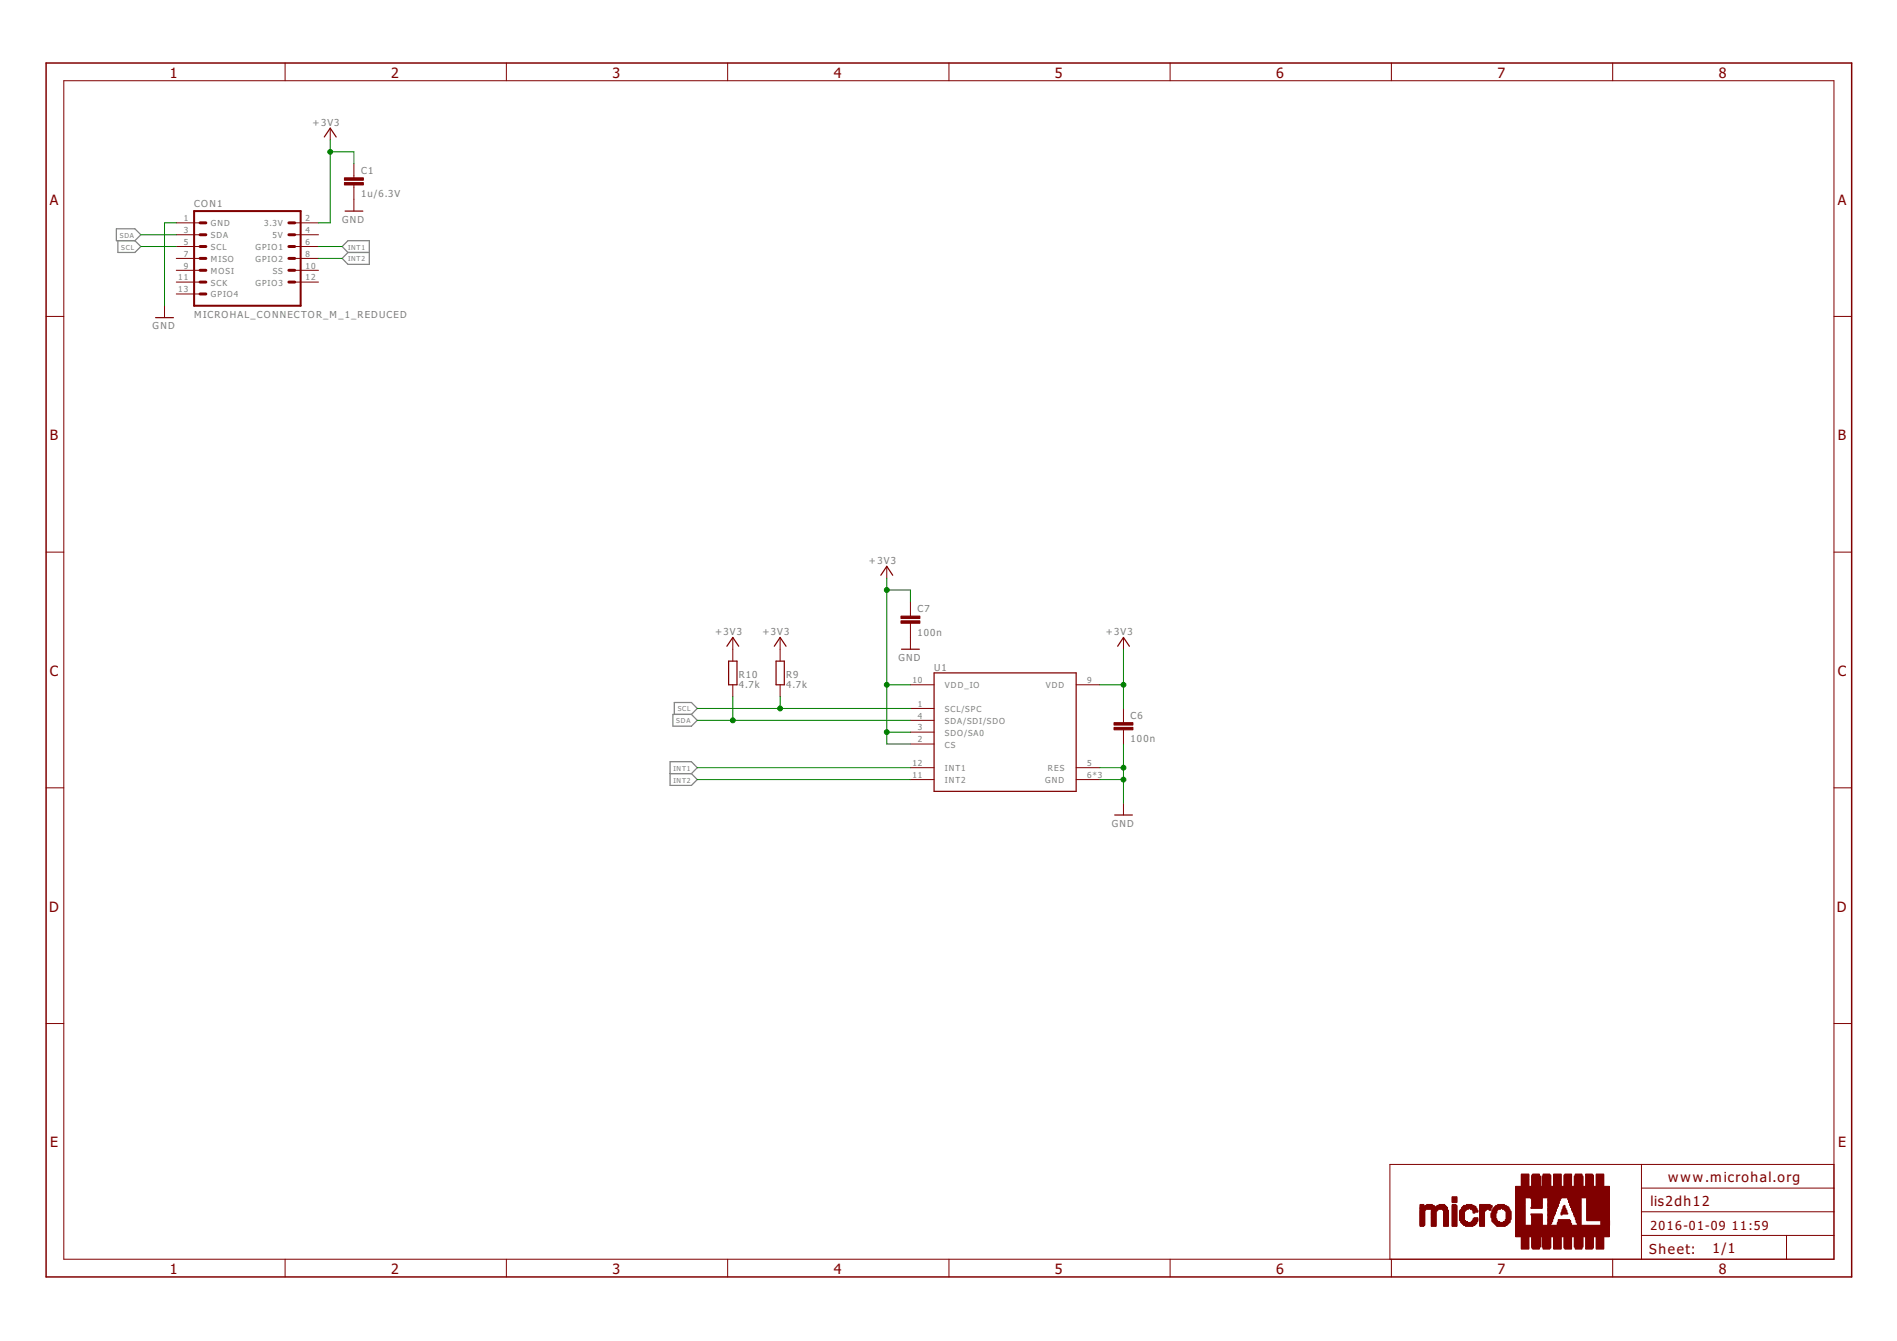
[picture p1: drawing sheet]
<svg xmlns="http://www.w3.org/2000/svg" width="297mm" height="210mm" viewBox="0 0 297 210" stroke-linecap="round" stroke-linejoin="round" font-family="sans-serif">
<path d="M18.2 35.8h2.9l1 .9-1 1h-2.9zM18.5 37.7v1.8h2.6l1-.9-1-.9M54.5 39.5h3.3M54.5 37.7h3.3v3.7h-3.3l-.9-1 .9-.9-.9-.9zM104.9 119.2h3.4l.9 1-.9 .9 .9 .9-.9 .9h-3.4zM105.4 111.8h2.9l.9 1-.9 .9h-2.9zM105.6 111.8v-1.8h2.7l.9 .9-.9 .9M104.9 121.1h3.4" fill="none" stroke="#808080" stroke-width=".19"/>
<g fill="none" stroke="#800000" stroke-width=".16">
<path d="M10 12.6h277.2v184.5h-277.2zM44.6 9.9v2.7M79.3 9.9v2.7M113.9 9.9v2.7M148.6 9.9v2.7M183.2 9.9v2.7M217.9 9.9v2.7M252.5 9.9v2.7M27.6 34.9h3.7M27.6 36.7h3.7M27.6 38.6h3.7M46.1 34.9h3.8"/>
<path d="M46.1 36.7h3.8M46.1 38.6h3.8M51.7 20.1v1.8M55.4 25.6v2.2M55.4 29v4M7.2 49.5h2.8M25.8 47.9v1.8M27.6 40.4h3.7M27.6 42.3h3.7M27.6 44.2h3.7M27.6 46h3.7M46.1 40.4h3.8"/>
<path d="M46.1 42.3h3.8M46.1 44.2h3.8M287.2 49.5h2.7M7.2 86.4h2.8M114.7 99.8v3.7M122.2 99.8v3.7M138.9 88.6v1.9M142.6 94.2v2.2M142.6 97.5v4.1M175.9 99.8v1.8M287.2 86.4h2.7M114.7 107.2v1.8"/>
<path d="M122.2 107.2v1.8M142.6 110.9h3.7M142.6 116.5h3.7M142.6 114.6h3.7M142.6 112.8h3.7M142.6 107.2h3.7M168.5 107.2h3.7M175.9 110.9v2.2M175.9 114.2v2.3M7.2 123.3h2.8M142.6 122h3.7M142.6 120.2h3.7"/>
<path d="M168.5 122h3.7M168.5 120.2h3.7M175.9 125.7v1.9M287.2 123.3h2.7M7.2 160.2h2.8M287.2 160.2h2.7M44.6 197.1v2.8M79.3 197.1v2.8M113.9 197.1v2.8M148.6 197.1v2.8M183.2 197.1v2.8M217.9 197.1v2.8"/>
<path d="M252.5 197.1v2.8M257 193.4h30.2M257 182.3v14.8M257 189.7h30.2M257 186h30.2M279.7 193.4v3.7M287.2 182.3h-69.6v14.8"/>
</g>
<path d="M50.8 21.4l.9-1.3 .9 1.3M54 33h2.8M24.4 49.7h2.8M137.9 90l1-1.4 .9 1.4M113.8 101.2l.9-1.4 1 1.4M114.1 103.5h1.3v3.7h-1.3zM121.2 101.2l1-1.4 .9 1.4M121.5 103.5h1.3v3.7h-1.3zM141.2 101.6h2.8M146.3 105.3h22.2v18.6h-22.2zM175 101.2l.9-1.4 .9 1.4M174.5 127.6h2.8" fill="none" stroke="#800000" stroke-width=".19"/>
<g fill="#800000" stroke="#800000" stroke-width=".16">
<path d="M174.4 113.9h3v.3h-3z"/>
<path d="M174.4 113.1h3v.4h-3z"/>
<path d="M141.1 97.2h2.9v.4h-2.9z"/>
<path d="M141.1 96.4h2.9v.4h-2.9z"/>
<path d="M238.2 195.3h1.2v.2h-1.2z"/>
<path d="M240 195.3h1v.2h-1z"/>
<path d="M241.6 195.3h1.1v.2h-1.1z"/>
<path d="M243.3 195.3h1.2v.2h-1.2z"/>
<path d="M245 195.3h1.1v.2h-1.1z"/>
<path d="M246.7 195.3h1v.2h-1z"/>
<path d="M248.3 195.3h1v.2h-1z"/>
<path d="M249.9 195.3h1.2v.2h-1.2z"/>
<path d="M238.2 195.2h1.2v.2h-1.2z"/>
<path d="M239.9 195.2h1.1v.2h-1.1z"/>
<path d="M241.6 195.2h1.2v.2h-1.2z"/>
<path d="M243.3 195.2h1.2v.2h-1.2z"/>
<path d="M244.9 195.2h1.2v.2h-1.2z"/>
<path d="M246.7 195.2h1v.2h-1z"/>
<path d="M248.3 195.2h1.2v.2h-1.2z"/>
<path d="M249.9 195.2h1.2v.2h-1.2z"/>
<path d="M238.2 195.1h1.2v.1h-1.2z"/>
<path d="M239.8 195.1h1.4v.1h-1.4z"/>
<path d="M241.5 195.1h1.3v.1h-1.3z"/>
<path d="M243.3 195.1h1.2v.1h-1.2z"/>
<path d="M244.9 195.1h1.2v.1h-1.2z"/>
<path d="M246.5 195.1h1.4v.1h-1.4z"/>
<path d="M248.3 195.1h1.2v.1h-1.2z"/>
<path d="M249.9 195.1h1.2v.1h-1.2z"/>
<path d="M238.2 194.9h1.2v.2h-1.2z"/>
<path d="M239.8 194.9h1.4v.2h-1.4z"/>
<path d="M241.5 194.9h1.3v.2h-1.3z"/>
<path d="M243.3 194.9h1.2v.2h-1.2z"/>
<path d="M244.9 194.9h1.2v.2h-1.2z"/>
<path d="M246.5 194.9h1.4v.2h-1.4z"/>
<path d="M248.3 194.9h1.2v.2h-1.2z"/>
<path d="M249.9 194.9h1.2v.2h-1.2z"/>
<path d="M238.2 194.8h1.2v.1h-1.2z"/>
<path d="M239.8 194.8h1.4v.1h-1.4z"/>
<path d="M241.5 194.8h1.3v.1h-1.3z"/>
<path d="M243.3 194.8h1.2v.1h-1.2z"/>
<path d="M244.9 194.8h1.2v.1h-1.2z"/>
<path d="M246.5 194.8h1.4v.1h-1.4z"/>
<path d="M248.3 194.8h1.2v.1h-1.2z"/>
<path d="M249.9 194.8h1.2v.1h-1.2z"/>
<path d="M238.2 194.6h1.2v.2h-1.2z"/>
<path d="M239.8 194.6h1.4v.2h-1.4z"/>
<path d="M241.5 194.6h1.3v.2h-1.3z"/>
<path d="M243.3 194.6h1.2v.2h-1.2z"/>
<path d="M244.9 194.6h1.2v.2h-1.2z"/>
<path d="M246.5 194.6h1.4v.2h-1.4z"/>
<path d="M248.3 194.6h1.2v.2h-1.2z"/>
<path d="M249.9 194.6h1.2v.2h-1.2z"/>
<path d="M238.2 194.5h1.2v.1h-1.2z"/>
<path d="M239.8 194.5h1.4v.1h-1.4z"/>
<path d="M241.5 194.5h1.3v.1h-1.3z"/>
<path d="M243.3 194.5h1.2v.1h-1.2z"/>
<path d="M244.9 194.5h1.2v.1h-1.2z"/>
<path d="M246.5 194.5h1.4v.1h-1.4z"/>
<path d="M248.3 194.5h1.2v.1h-1.2z"/>
<path d="M249.9 194.5h1.2v.1h-1.2z"/>
<path d="M238.2 194.3h1.2v.2h-1.2z"/>
<path d="M239.8 194.3h1.4v.2h-1.4z"/>
<path d="M241.5 194.3h1.3v.2h-1.3z"/>
<path d="M243.3 194.3h1.2v.2h-1.2z"/>
<path d="M244.9 194.3h1.2v.2h-1.2z"/>
<path d="M246.5 194.3h1.4v.2h-1.4z"/>
<path d="M248.3 194.3h1.2v.2h-1.2z"/>
<path d="M249.9 194.3h1.2v.2h-1.2z"/>
<path d="M238.2 194.2h1.2v.1h-1.2z"/>
<path d="M239.8 194.2h1.4v.1h-1.4z"/>
<path d="M241.5 194.2h1.3v.1h-1.3z"/>
<path d="M243.3 194.2h1.2v.1h-1.2z"/>
<path d="M244.9 194.2h1.2v.1h-1.2z"/>
<path d="M246.5 194.2h1.4v.1h-1.4z"/>
<path d="M248.3 194.2h1.2v.1h-1.2z"/>
<path d="M249.9 194.2h1.2v.1h-1.2z"/>
<path d="M238.2 194h1.2v.2h-1.2z"/>
<path d="M239.8 194h1.4v.2h-1.4z"/>
<path d="M241.5 194h1.3v.2h-1.3z"/>
<path d="M243.3 194h1.2v.2h-1.2z"/>
<path d="M244.9 194h1.2v.2h-1.2z"/>
<path d="M246.5 194h1.4v.2h-1.4z"/>
<path d="M248.3 194h1.2v.2h-1.2z"/>
<path d="M249.9 194h1.2v.2h-1.2z"/>
<path d="M238.2 193.9h1.2v.1h-1.2z"/>
<path d="M239.8 193.9h1.4v.1h-1.4z"/>
<path d="M241.5 193.9h1.3v.1h-1.3z"/>
<path d="M243.3 193.9h1.2v.1h-1.2z"/>
<path d="M244.9 193.9h1.2v.1h-1.2z"/>
<path d="M246.5 193.9h1.4v.1h-1.4z"/>
<path d="M248.3 193.9h1.2v.1h-1.2z"/>
<path d="M249.9 193.9h1.2v.1h-1.2z"/>
<path d="M238.2 193.7h1.2v.2h-1.2z"/>
<path d="M239.8 193.7h1.4v.2h-1.4z"/>
<path d="M241.5 193.7h1.3v.2h-1.3z"/>
<path d="M243.3 193.7h1.2v.2h-1.2z"/>
<path d="M244.9 193.7h1.2v.2h-1.2z"/>
<path d="M246.5 193.7h1.4v.2h-1.4z"/>
<path d="M248.3 193.7h1.2v.2h-1.2z"/>
<path d="M249.9 193.7h1.2v.2h-1.2z"/>
<path d="M238.2 193.6h1.2v.1h-1.2z"/>
<path d="M239.8 193.6h1.4v.1h-1.4z"/>
<path d="M241.5 193.6h1.3v.1h-1.3z"/>
<path d="M243.3 193.6h1.2v.1h-1.2z"/>
<path d="M244.9 193.6h1.2v.1h-1.2z"/>
<path d="M246.5 193.6h1.4v.1h-1.4z"/>
<path d="M248.3 193.6h1.2v.1h-1.2z"/>
<path d="M249.9 193.6h1.2v.1h-1.2z"/>
<path d="M237.3 193.4h14.7v.2h-14.7z"/>
<path d="M237.3 193.3h14.7v.1h-14.7z"/>
<path d="M237.3 193.1h14.7v.2h-14.7z"/>
<path d="M237.3 193h14.7v.1h-14.7z"/>
<path d="M237.3 192.8h14.7v.2h-14.7z"/>
<path d="M237.3 192.7h14.7v.1h-14.7z"/>
<path d="M237.3 192.5h14.7v.2h-14.7z"/>
<path d="M237.3 192.4h14.7v.2h-14.7z"/>
<path d="M237.3 192.2h14.7v.2h-14.7z"/>
<path d="M237.3 192.1h14.7v.2h-14.7z"/>
<path d="M237.3 191.9h14.7v.2h-14.7z"/>
<path d="M222.4 191.8h.5v.2h-.5z"/>
<path d="M224.1 191.8h.8v.2h-.8z"/>
<path d="M226 191.8h.8v.2h-.8z"/>
<path d="M227.4 191.8h.7v.2h-.7z"/>
<path d="M229.5 191.8h1.2v.2h-1.2z"/>
<path d="M231.7 191.8h.8v.2h-.8z"/>
<path d="M234.4 191.8h1.3v.2h-1.3z"/>
<path d="M237.3 191.8h14.7v.2h-14.7z"/>
<path d="M222.3 191.6h.8v.2h-.8z"/>
<path d="M224.1 191.6h.8v.2h-.8z"/>
<path d="M226 191.6h.8v.2h-.8z"/>
<path d="M227.4 191.6h.7v.2h-.7z"/>
<path d="M229.2 191.6h1.7v.2h-1.7z"/>
<path d="M231.7 191.6h.8v.2h-.8z"/>
<path d="M234.2 191.6h1.8v.2h-1.8z"/>
<path d="M237.3 191.6h1.5v.2h-1.5z"/>
<path d="M239.8 191.6h1.7v.2h-1.7z"/>
<path d="M242.4 191.6h.4v.2h-.4z"/>
<path d="M243.8 191.6h2.3v.2h-2.3z"/>
<path d="M247.1 191.6h.5v.2h-.5z"/>
<path d="M250.7 191.6h1.3v.2h-1.3z"/>
<path d="M222.3 191.5h.8v.2h-.8z"/>
<path d="M224.1 191.5h.8v.2h-.8z"/>
<path d="M226 191.5h.8v.2h-.8z"/>
<path d="M227.4 191.5h.7v.2h-.7z"/>
<path d="M229 191.5h2.1v.2h-2.1z"/>
<path d="M231.7 191.5h.8v.2h-.8z"/>
<path d="M234.1 191.5h2v.2h-2z"/>
<path d="M237.3 191.5h1.5v.2h-1.5z"/>
<path d="M239.8 191.5h1.7v.2h-1.7z"/>
<path d="M242.4 191.5h.4v.2h-.4z"/>
<path d="M243.8 191.5h2.3v.2h-2.3z"/>
<path d="M247 191.5h.6v.2h-.6z"/>
<path d="M250.7 191.5h1.3v.2h-1.3z"/>
<path d="M222.3 191.3h.8v.2h-.8z"/>
<path d="M224.1 191.3h.8v.2h-.8z"/>
<path d="M226 191.3h.8v.2h-.8z"/>
<path d="M227.4 191.3h.7v.2h-.7z"/>
<path d="M228.9 191.3h2.3v.2h-2.3z"/>
<path d="M231.7 191.3h.8v.2h-.8z"/>
<path d="M233.9 191.3h2.4v.2h-2.4z"/>
<path d="M237.3 191.3h1.5v.2h-1.5z"/>
<path d="M239.8 191.3h1.7v.2h-1.7z"/>
<path d="M242.4 191.3h.6v.2h-.6z"/>
<path d="M243.9 191.3h2v.2h-2z"/>
<path d="M247 191.3h.6v.2h-.6z"/>
<path d="M250.7 191.3h1.3v.2h-1.3z"/>
<path d="M222.3 191.2h.8v.2h-.8z"/>
<path d="M224.1 191.2h.8v.2h-.8z"/>
<path d="M226 191.2h.8v.2h-.8z"/>
<path d="M227.4 191.2h.7v.2h-.7z"/>
<path d="M228.7 191.2h1.1v.2h-1.1z"/>
<path d="M230.4 191.2h.8v.2h-.8z"/>
<path d="M231.7 191.2h.8v.2h-.8z"/>
<path d="M233.8 191.2h1v.2h-1z"/>
<path d="M235.4 191.2h1.1v.2h-1.1z"/>
<path d="M237.3 191.2h1.5v.2h-1.5z"/>
<path d="M239.8 191.2h1.7v.2h-1.7z"/>
<path d="M242.4 191.2h.6v.2h-.6z"/>
<path d="M244 191.2h1.9v.2h-1.9z"/>
<path d="M246.8 191.2h.8v.2h-.8z"/>
<path d="M250.7 191.2h1.3v.2h-1.3z"/>
<path d="M222.3 191.1h.8v.1h-.8z"/>
<path d="M224.1 191.1h.8v.1h-.8z"/>
<path d="M226 191.1h.8v.1h-.8z"/>
<path d="M227.4 191.1h.7v.1h-.7z"/>
<path d="M228.7 191.1h.8v.1h-.8z"/>
<path d="M230.5 191.1h.9v.1h-.9z"/>
<path d="M231.7 191.1h.8v.1h-.8z"/>
<path d="M233.6 191.1h.9v.1h-.9z"/>
<path d="M235.7 191.1h.8v.1h-.8z"/>
<path d="M237.3 191.1h1.5v.1h-1.5z"/>
<path d="M239.8 191.1h1.7v.1h-1.7z"/>
<path d="M242.4 191.1h.7v.1h-.7z"/>
<path d="M244 191.1h1.9v.1h-1.9z"/>
<path d="M246.8 191.1h.8v.1h-.8z"/>
<path d="M250.7 191.1h1.3v.1h-1.3z"/>
<path d="M222.3 190.9h.8v.2h-.8z"/>
<path d="M224.1 190.9h.8v.2h-.8z"/>
<path d="M226 190.9h.8v.2h-.8z"/>
<path d="M227.4 190.9h.7v.2h-.7z"/>
<path d="M228.6 190.9h.7v.2h-.7z"/>
<path d="M230.7 190.9h.7v.2h-.7z"/>
<path d="M231.7 190.9h.8v.2h-.8z"/>
<path d="M233.6 190.9h.8v.2h-.8z"/>
<path d="M235.7 190.9h.8v.2h-.8z"/>
<path d="M237.3 190.9h1.5v.2h-1.5z"/>
<path d="M239.8 190.9h1.7v.2h-1.7z"/>
<path d="M242.4 190.9h.7v.2h-.7z"/>
<path d="M244 190.9h1.8v.2h-1.8z"/>
<path d="M246.8 190.9h.8v.2h-.8z"/>
<path d="M248.5 190.9h3.5v.2h-3.5z"/>
<path d="M222.3 190.8h.8v.1h-.8z"/>
<path d="M224.1 190.8h.8v.1h-.8z"/>
<path d="M226 190.8h.8v.1h-.8z"/>
<path d="M227.4 190.8h.7v.1h-.7z"/>
<path d="M228.6 190.8h.7v.1h-.7z"/>
<path d="M230.7 190.8h.7v.1h-.7z"/>
<path d="M231.7 190.8h.8v.1h-.8z"/>
<path d="M233.6 190.8h.8v.1h-.8z"/>
<path d="M235.8 190.8h.8v.1h-.8z"/>
<path d="M237.3 190.8h1.5v.1h-1.5z"/>
<path d="M239.8 190.8h1.7v.1h-1.7z"/>
<path d="M242.4 190.8h.7v.1h-.7z"/>
<path d="M246.7 190.8h.9v.1h-.9z"/>
<path d="M248.5 190.8h3.5v.1h-3.5z"/>
<path d="M222.3 190.6h.8v.2h-.8z"/>
<path d="M224.1 190.6h.8v.2h-.8z"/>
<path d="M226 190.6h.8v.2h-.8z"/>
<path d="M227.4 190.6h.7v.2h-.7z"/>
<path d="M228.6 190.6h.7v.2h-.7z"/>
<path d="M230.8 190.6h.6v.2h-.6z"/>
<path d="M231.7 190.6h.8v.2h-.8z"/>
<path d="M233.6 190.6h.6v.2h-.6z"/>
<path d="M235.8 190.6h.8v.2h-.8z"/>
<path d="M237.3 190.6h1.5v.2h-1.5z"/>
<path d="M239.8 190.6h1.7v.2h-1.7z"/>
<path d="M242.4 190.6h.9v.2h-.9z"/>
<path d="M246.7 190.6h.9v.2h-.9z"/>
<path d="M248.5 190.6h3.5v.2h-3.5z"/>
<path d="M222.3 190.5h.8v.1h-.8z"/>
<path d="M224.1 190.5h.8v.1h-.8z"/>
<path d="M226 190.5h.8v.1h-.8z"/>
<path d="M227.4 190.5h.7v.1h-.7z"/>
<path d="M228.6 190.5h.7v.1h-.7z"/>
<path d="M231.7 190.5h.8v.1h-.8z"/>
<path d="M233.5 190.5h.7v.1h-.7z"/>
<path d="M235.8 190.5h.8v.1h-.8z"/>
<path d="M237.3 190.5h1.5v.1h-1.5z"/>
<path d="M239.8 190.5h1.7v.1h-1.7z"/>
<path d="M242.4 190.5h.9v.1h-.9z"/>
<path d="M246.7 190.5h.9v.1h-.9z"/>
<path d="M248.5 190.5h3.5v.1h-3.5z"/>
<path d="M222.3 190.3h.8v.2h-.8z"/>
<path d="M224.1 190.3h.8v.2h-.8z"/>
<path d="M226 190.3h.8v.2h-.8z"/>
<path d="M227.4 190.3h.7v.2h-.7z"/>
<path d="M228.6 190.3h.7v.2h-.7z"/>
<path d="M231.7 190.3h.8v.2h-.8z"/>
<path d="M233.5 190.3h.7v.2h-.7z"/>
<path d="M235.8 190.3h.8v.2h-.8z"/>
<path d="M237.3 190.3h1.5v.2h-1.5z"/>
<path d="M239.8 190.3h1.7v.2h-1.7z"/>
<path d="M242.4 190.3h.9v.2h-.9z"/>
<path d="M246.5 190.3h1.1v.2h-1.1z"/>
<path d="M248.5 190.3h3.5v.2h-3.5z"/>
<path d="M222.3 190.2h.8v.1h-.8z"/>
<path d="M224.1 190.2h.8v.1h-.8z"/>
<path d="M226 190.2h.8v.1h-.8z"/>
<path d="M227.4 190.2h.7v.1h-.7z"/>
<path d="M228.6 190.2h.7v.1h-.7z"/>
<path d="M231.7 190.2h.8v.1h-.8z"/>
<path d="M233.5 190.2h.7v.1h-.7z"/>
<path d="M235.8 190.2h.8v.1h-.8z"/>
<path d="M237.3 190.2h1.5v.1h-1.5z"/>
<path d="M239.8 190.2h1.7v.1h-1.7z"/>
<path d="M242.4 190.2h1v.1h-1z"/>
<path d="M246.5 190.2h1.1v.1h-1.1z"/>
<path d="M248.5 190.2h3.5v.1h-3.5z"/>
<path d="M222.3 190h.8v.2h-.8z"/>
<path d="M224.1 190h.8v.2h-.8z"/>
<path d="M226 190h.8v.2h-.8z"/>
<path d="M227.4 190h.7v.2h-.7z"/>
<path d="M228.6 190h.7v.2h-.7z"/>
<path d="M231.7 190h.8v.2h-.8z"/>
<path d="M233.5 190h.7v.2h-.7z"/>
<path d="M235.8 190h.8v.2h-.8z"/>
<path d="M237.3 190h1.5v.2h-1.5z"/>
<path d="M239.7 190h1.8v.2h-1.8z"/>
<path d="M242.4 190h1v.2h-1z"/>
<path d="M244.4 190h.2v.2h-.2z"/>
<path d="M246.4 190h1.2v.2h-1.2z"/>
<path d="M248.5 190h3.5v.2h-3.5z"/>
<path d="M222.3 189.9h.8v.1h-.8z"/>
<path d="M224.1 189.9h.8v.1h-.8z"/>
<path d="M226 189.9h.8v.1h-.8z"/>
<path d="M227.4 189.9h.7v.1h-.7z"/>
<path d="M228.6 189.9h.7v.1h-.7z"/>
<path d="M231.7 189.9h.8v.1h-.8z"/>
<path d="M233.5 189.9h.7v.1h-.7z"/>
<path d="M235.8 189.9h.8v.1h-.8z"/>
<path d="M237.3 189.9h1.5v.1h-1.5z"/>
<path d="M242.4 189.9h1.2v.1h-1.2z"/>
<path d="M244.4 189.9h1.1v.1h-1.1z"/>
<path d="M246.4 189.9h1.2v.1h-1.2z"/>
<path d="M248.5 189.9h3.5v.1h-3.5z"/>
<path d="M222.3 189.7h.8v.2h-.8z"/>
<path d="M224.1 189.7h.8v.2h-.8z"/>
<path d="M226 189.7h.8v.2h-.8z"/>
<path d="M227.4 189.7h.7v.2h-.7z"/>
<path d="M228.6 189.7h.7v.2h-.7z"/>
<path d="M230.7 189.7h.2v.2h-.2z"/>
<path d="M231.7 189.7h.8v.2h-.8z"/>
<path d="M233.6 189.7h.8v.2h-.8z"/>
<path d="M235.8 189.7h.8v.2h-.8z"/>
<path d="M237.3 189.7h1.5v.2h-1.5z"/>
<path d="M242.4 189.7h1.2v.2h-1.2z"/>
<path d="M244.5 189.7h.8v.2h-.8z"/>
<path d="M246.4 189.7h1.2v.2h-1.2z"/>
<path d="M248.5 189.7h3.5v.2h-3.5z"/>
<path d="M222.3 189.6h.8v.1h-.8z"/>
<path d="M224.1 189.6h.8v.1h-.8z"/>
<path d="M226 189.6h.8v.1h-.8z"/>
<path d="M227.4 189.6h.7v.1h-.7z"/>
<path d="M228.6 189.6h.7v.1h-.7z"/>
<path d="M230.7 189.6h.7v.1h-.7z"/>
<path d="M231.7 189.6h.8v.1h-.8z"/>
<path d="M233.6 189.6h.8v.1h-.8z"/>
<path d="M235.8 189.6h.8v.1h-.8z"/>
<path d="M237.3 189.6h1.5v.1h-1.5z"/>
<path d="M242.4 189.6h1.2v.1h-1.2z"/>
<path d="M244.6 189.6h.7v.1h-.7z"/>
<path d="M246.2 189.6h1.4v.1h-1.4z"/>
<path d="M248.5 189.6h3.5v.1h-3.5z"/>
<path d="M222.3 189.4h.8v.2h-.8z"/>
<path d="M224.1 189.4h.9v.2h-.9z"/>
<path d="M226 189.4h.8v.2h-.8z"/>
<path d="M227.4 189.4h.7v.2h-.7z"/>
<path d="M228.6 189.4h.9v.2h-.9z"/>
<path d="M230.7 189.4h.7v.2h-.7z"/>
<path d="M231.7 189.4h.9v.2h-.9z"/>
<path d="M233.6 189.4h.8v.2h-.8z"/>
<path d="M235.7 189.4h.8v.2h-.8z"/>
<path d="M237.3 189.4h1.5v.2h-1.5z"/>
<path d="M242.4 189.4h1.3v.2h-1.3z"/>
<path d="M244.6 189.4h.7v.2h-.7z"/>
<path d="M246.2 189.4h1.4v.2h-1.4z"/>
<path d="M248.5 189.4h3.5v.2h-3.5z"/>
<path d="M222.4 189.3h.8v.1h-.8z"/>
<path d="M224.1 189.3h1.1v.1h-1.1z"/>
<path d="M225.9 189.3h.8v.1h-.8z"/>
<path d="M227.4 189.3h.7v.1h-.7z"/>
<path d="M228.7 189.3h.9v.1h-.9z"/>
<path d="M230.5 189.3h.8v.1h-.8z"/>
<path d="M231.7 189.3h1v.1h-1z"/>
<path d="M233.2 189.3h.3v.1h-.3z"/>
<path d="M233.8 189.3h.7v.1h-.7z"/>
<path d="M235.5 189.3h.9v.1h-.9z"/>
<path d="M237.3 189.3h1.5v.1h-1.5z"/>
<path d="M242.4 189.3h1.3v.1h-1.3z"/>
<path d="M244.6 189.3h.6v.1h-.6z"/>
<path d="M246.1 189.3h1.5v.1h-1.5z"/>
<path d="M248.5 189.3h3.5v.1h-3.5z"/>
<path d="M222.3 189.1h4.4v.2h-4.4z"/>
<path d="M227.4 189.1h.7v.2h-.7z"/>
<path d="M228.9 189.1h1v.2h-1z"/>
<path d="M230.2 189.1h1.1v.2h-1.1z"/>
<path d="M231.7 189.1h1.8v.2h-1.8z"/>
<path d="M233.8 189.1h1.1v.2h-1.1z"/>
<path d="M235.2 189.1h1.1v.2h-1.1z"/>
<path d="M237.3 189.1h1.5v.2h-1.5z"/>
<path d="M242.4 189.1h1.3v.2h-1.3z"/>
<path d="M244.7 189.1h.5v.2h-.5z"/>
<path d="M246.1 189.1h1.5v.2h-1.5z"/>
<path d="M248.5 189.1h3.5v.2h-3.5z"/>
<path d="M222.3 189h4.4v.1h-4.4z"/>
<path d="M227.4 189h.7v.1h-.7z"/>
<path d="M228.9 189h2.2v.1h-2.2z"/>
<path d="M231.7 189h1.8v.1h-1.8z"/>
<path d="M233.9 189h2.4v.1h-2.4z"/>
<path d="M237.3 189h1.5v.1h-1.5z"/>
<path d="M239.7 189h1.8v.1h-1.8z"/>
<path d="M242.4 189h1.5v.1h-1.5z"/>
<path d="M244.8 189h.2v.1h-.2z"/>
<path d="M246.1 189h1.5v.1h-1.5z"/>
<path d="M248.5 189h3.5v.1h-3.5z"/>
<path d="M222.4 188.8h2.3v.2h-2.3z"/>
<path d="M224.9 188.8h1.6v.2h-1.6z"/>
<path d="M227.4 188.8h.7v.2h-.7z"/>
<path d="M229 188.8h2.1v.2h-2.1z"/>
<path d="M231.7 188.8h1.9v.2h-1.9z"/>
<path d="M234.1 188.8h2v.2h-2z"/>
<path d="M237.3 188.8h1.5v.2h-1.5z"/>
<path d="M239.8 188.8h1.7v.2h-1.7z"/>
<path d="M242.4 188.8h1.5v.2h-1.5z"/>
<path d="M244.8 188.8h.2v.2h-.2z"/>
<path d="M245.9 188.8h1.7v.2h-1.7z"/>
<path d="M248.5 188.8h3.5v.2h-3.5z"/>
<path d="M222.4 188.7h.5v.1h-.5z"/>
<path d="M223.1 188.7h1.5v.1h-1.5z"/>
<path d="M225 188.7h1.4v.1h-1.4z"/>
<path d="M227.4 188.7h.7v.1h-.7z"/>
<path d="M229.2 188.7h1.6v.1h-1.6z"/>
<path d="M231.7 188.7h1.9v.1h-1.9z"/>
<path d="M234.2 188.7h1.7v.1h-1.7z"/>
<path d="M237.3 188.7h1.5v.1h-1.5z"/>
<path d="M239.8 188.7h1.7v.1h-1.7z"/>
<path d="M242.4 188.7h1.6v.1h-1.6z"/>
<path d="M244.9 188.7h.1v.1h-.1z"/>
<path d="M245.9 188.7h1.7v.1h-1.7z"/>
<path d="M248.5 188.7h3.5v.1h-3.5z"/>
<path d="M222.4 188.5h.5v.2h-.5z"/>
<path d="M223.4 188.5h.9v.2h-.9z"/>
<path d="M225.3 188.5h.9v.2h-.9z"/>
<path d="M227.4 188.5h.6v.2h-.6z"/>
<path d="M229.6 188.5h.9v.2h-.9z"/>
<path d="M231.7 188.5h.8v.2h-.8z"/>
<path d="M232.6 188.5h.7v.2h-.7z"/>
<path d="M234.5 188.5h1.1v.2h-1.1z"/>
<path d="M237.3 188.5h1.5v.2h-1.5z"/>
<path d="M239.8 188.5h1.7v.2h-1.7z"/>
<path d="M242.4 188.5h1.6v.2h-1.6z"/>
<path d="M245.8 188.5h1.8v.2h-1.8z"/>
<path d="M248.5 188.5h3.5v.2h-3.5z"/>
<path d="M237.3 188.4h1.5v.1h-1.5z"/>
<path d="M239.8 188.4h1.7v.1h-1.7z"/>
<path d="M242.4 188.4h1.6v.1h-1.6z"/>
<path d="M245.8 188.4h1.8v.1h-1.8z"/>
<path d="M248.5 188.4h3.5v.1h-3.5z"/>
<path d="M237.3 188.2h1.5v.2h-1.5z"/>
<path d="M239.8 188.2h1.7v.2h-1.7z"/>
<path d="M242.4 188.2h1.8v.2h-1.8z"/>
<path d="M245.8 188.2h1.8v.2h-1.8z"/>
<path d="M248.5 188.2h3.5v.2h-3.5z"/>
<path d="M227.4 188.1h.7v.1h-.7z"/>
<path d="M237.3 188.1h1.5v.1h-1.5z"/>
<path d="M239.8 188.1h1.7v.1h-1.7z"/>
<path d="M242.4 188.1h1.8v.1h-1.8z"/>
<path d="M245.6 188.1h2v.1h-2z"/>
<path d="M248.5 188.1h3.5v.1h-3.5z"/>
<path d="M227.4 187.9h.7v.2h-.7z"/>
<path d="M237.3 187.9h1.5v.2h-1.5z"/>
<path d="M239.8 187.9h1.7v.2h-1.7z"/>
<path d="M242.4 187.9h1.8v.2h-1.8z"/>
<path d="M245.6 187.9h2v.2h-2z"/>
<path d="M248.5 187.9h3.5v.2h-3.5z"/>
<path d="M227.4 187.8h.7v.1h-.7z"/>
<path d="M237.3 187.8h1.5v.1h-1.5z"/>
<path d="M239.8 187.8h1.7v.1h-1.7z"/>
<path d="M242.4 187.8h1.9v.1h-1.9z"/>
<path d="M245.6 187.8h2v.1h-2z"/>
<path d="M248.5 187.8h3.5v.1h-3.5z"/>
<path d="M227.4 187.6h.7v.2h-.7z"/>
<path d="M237.3 187.6h1.5v.2h-1.5z"/>
<path d="M239.8 187.6h1.7v.2h-1.7z"/>
<path d="M242.4 187.6h1.9v.2h-1.9z"/>
<path d="M245.5 187.6h2.1v.2h-2.1z"/>
<path d="M248.5 187.6h3.5v.2h-3.5z"/>
<path d="M227.4 187.5h.7v.1h-.7z"/>
<path d="M237.3 187.5h1.5v.1h-1.5z"/>
<path d="M239.7 187.5h1.8v.1h-1.8z"/>
<path d="M242.4 187.5h2.1v.1h-2.1z"/>
<path d="M245.5 187.5h2.1v.1h-2.1z"/>
<path d="M248.5 187.5h3.5v.1h-3.5z"/>
<path d="M227.4 187.3h.7v.2h-.7z"/>
<path d="M237.3 187.3h14.7v.2h-14.7z"/>
<path d="M237.3 187.2h14.7v.1h-14.7z"/>
<path d="M237.3 187h14.7v.2h-14.7z"/>
<path d="M237.3 186.9h14.7v.1h-14.7z"/>
<path d="M237.3 186.7h14.7v.2h-14.7z"/>
<path d="M237.3 186.6h14.7v.2h-14.7z"/>
<path d="M237.3 186.4h14.7v.2h-14.7z"/>
<path d="M237.3 186.3h14.7v.2h-14.7z"/>
<path d="M237.3 186.1h14.7v.2h-14.7z"/>
<path d="M237.3 186h14.7v.2h-14.7z"/>
<path d="M237.3 185.8h14.7v.2h-14.7z"/>
<path d="M237.3 185.7h14.7v.2h-14.7z"/>
<path d="M238.2 185.5h1.2v.2h-1.2z"/>
<path d="M239.8 185.5h1.4v.2h-1.4z"/>
<path d="M241.5 185.5h1.3v.2h-1.3z"/>
<path d="M243.3 185.5h1.2v.2h-1.2z"/>
<path d="M244.9 185.5h1.2v.2h-1.2z"/>
<path d="M246.5 185.5h1.4v.2h-1.4z"/>
<path d="M248.3 185.5h1.2v.2h-1.2z"/>
<path d="M249.9 185.5h1.2v.2h-1.2z"/>
<path d="M238.2 185.4h1.2v.2h-1.2z"/>
<path d="M239.8 185.4h1.4v.2h-1.4z"/>
<path d="M241.5 185.4h1.3v.2h-1.3z"/>
<path d="M243.3 185.4h1.2v.2h-1.2z"/>
<path d="M244.9 185.4h1.2v.2h-1.2z"/>
<path d="M246.5 185.4h1.4v.2h-1.4z"/>
<path d="M248.3 185.4h1.2v.2h-1.2z"/>
<path d="M249.9 185.4h1.2v.2h-1.2z"/>
<path d="M238.2 185.3h1.2v.1h-1.2z"/>
<path d="M239.8 185.3h1.4v.1h-1.4z"/>
<path d="M241.5 185.3h1.3v.1h-1.3z"/>
<path d="M243.3 185.3h1.2v.1h-1.2z"/>
<path d="M244.9 185.3h1.2v.1h-1.2z"/>
<path d="M246.5 185.3h1.4v.1h-1.4z"/>
<path d="M248.3 185.3h1.2v.1h-1.2z"/>
<path d="M249.9 185.3h1.2v.1h-1.2z"/>
<path d="M238.2 185.1h1.2v.2h-1.2z"/>
<path d="M239.8 185.1h1.4v.2h-1.4z"/>
<path d="M241.5 185.1h1.3v.2h-1.3z"/>
<path d="M243.3 185.1h1.2v.2h-1.2z"/>
<path d="M244.9 185.1h1.2v.2h-1.2z"/>
<path d="M246.5 185.1h1.4v.2h-1.4z"/>
<path d="M248.3 185.1h1.2v.2h-1.2z"/>
<path d="M249.9 185.1h1.2v.2h-1.2z"/>
<path d="M238.2 185h1.2v.1h-1.2z"/>
<path d="M239.8 185h1.4v.1h-1.4z"/>
<path d="M241.5 185h1.3v.1h-1.3z"/>
<path d="M243.3 185h1.2v.1h-1.2z"/>
<path d="M244.9 185h1.2v.1h-1.2z"/>
<path d="M246.5 185h1.4v.1h-1.4z"/>
<path d="M248.3 185h1.2v.1h-1.2z"/>
<path d="M249.9 185h1.2v.1h-1.2z"/>
<path d="M238.2 184.8h1.2v.2h-1.2z"/>
<path d="M239.8 184.8h1.4v.2h-1.4z"/>
<path d="M241.5 184.8h1.3v.2h-1.3z"/>
<path d="M243.3 184.8h1.2v.2h-1.2z"/>
<path d="M244.9 184.8h1.2v.2h-1.2z"/>
<path d="M246.5 184.8h1.4v.2h-1.4z"/>
<path d="M248.3 184.8h1.2v.2h-1.2z"/>
<path d="M249.9 184.8h1.2v.2h-1.2z"/>
<path d="M238.2 184.7h1.2v.1h-1.2z"/>
<path d="M239.8 184.7h1.4v.1h-1.4z"/>
<path d="M241.5 184.7h1.3v.1h-1.3z"/>
<path d="M243.3 184.7h1.2v.1h-1.2z"/>
<path d="M244.9 184.7h1.2v.1h-1.2z"/>
<path d="M246.5 184.7h1.4v.1h-1.4z"/>
<path d="M248.3 184.7h1.2v.1h-1.2z"/>
<path d="M249.9 184.7h1.2v.1h-1.2z"/>
<path d="M238.2 184.5h1.2v.2h-1.2z"/>
<path d="M239.8 184.5h1.4v.2h-1.4z"/>
<path d="M241.5 184.5h1.3v.2h-1.3z"/>
<path d="M243.3 184.5h1.2v.2h-1.2z"/>
<path d="M244.9 184.5h1.2v.2h-1.2z"/>
<path d="M246.5 184.5h1.4v.2h-1.4z"/>
<path d="M248.3 184.5h1.2v.2h-1.2z"/>
<path d="M249.9 184.5h1.2v.2h-1.2z"/>
<path d="M238.2 184.4h1.2v.1h-1.2z"/>
<path d="M239.8 184.4h1.4v.1h-1.4z"/>
<path d="M241.5 184.4h1.3v.1h-1.3z"/>
<path d="M243.3 184.4h1.2v.1h-1.2z"/>
<path d="M244.9 184.4h1.2v.1h-1.2z"/>
<path d="M246.5 184.4h1.4v.1h-1.4z"/>
<path d="M248.3 184.4h1.2v.1h-1.2z"/>
<path d="M249.9 184.4h1.2v.1h-1.2z"/>
<path d="M238.2 184.2h1.2v.2h-1.2z"/>
<path d="M239.8 184.2h1.4v.2h-1.4z"/>
<path d="M241.5 184.2h1.3v.2h-1.3z"/>
<path d="M243.3 184.2h1.2v.2h-1.2z"/>
<path d="M244.9 184.2h1.2v.2h-1.2z"/>
<path d="M246.5 184.2h1.4v.2h-1.4z"/>
<path d="M248.3 184.2h1.2v.2h-1.2z"/>
<path d="M249.9 184.2h1.2v.2h-1.2z"/>
<path d="M238.2 184.1h1.2v.1h-1.2z"/>
<path d="M239.8 184.1h1.4v.1h-1.4z"/>
<path d="M241.5 184.1h1.3v.1h-1.3z"/>
<path d="M243.3 184.1h1.2v.1h-1.2z"/>
<path d="M244.9 184.1h1.2v.1h-1.2z"/>
<path d="M246.5 184.1h1.4v.1h-1.4z"/>
<path d="M248.3 184.1h1.2v.1h-1.2z"/>
<path d="M249.9 184.1h1.2v.1h-1.2z"/>
<path d="M238.2 183.9h1.2v.2h-1.2z"/>
<path d="M239.9 183.9h1.1v.2h-1.1z"/>
<path d="M241.6 183.9h1.2v.2h-1.2z"/>
<path d="M243.3 183.9h1.2v.2h-1.2z"/>
<path d="M244.9 183.9h1.2v.2h-1.2z"/>
<path d="M246.7 183.9h1v.2h-1z"/>
<path d="M248.3 183.9h1.2v.2h-1.2z"/>
<path d="M249.9 183.9h1.2v.2h-1.2z"/>
<path d="M238.2 183.8h1.2v.1h-1.2z"/>
<path d="M240 183.8h1v.1h-1z"/>
<path d="M241.6 183.8h1.1v.1h-1.1z"/>
<path d="M243.3 183.8h1.2v.1h-1.2z"/>
<path d="M245 183.8h1.1v.1h-1.1z"/>
<path d="M246.7 183.8h1v.1h-1z"/>
<path d="M248.3 183.8h1v.1h-1z"/>
<path d="M249.9 183.8h1.2v.1h-1.2z"/>
<path d="M53.9 28.6h3v.4h-3z"/>
<path d="M53.9 27.8h3v.4h-3z"/>
</g>
<path d="M30.4 33h16.7v14.9h-16.7z" fill="none" stroke="#800000" stroke-width=".32"/>
<g fill="none" stroke="#800000" stroke-width=".47">
<path d="M31.3 38.6h.9M31.3 36.7h.9M31.3 34.9h.9M45.2 38.6h.9M45.2 36.7h.9M45.2 34.9h.9M31.3 44.2h.9M31.3 42.3h.9M31.3 40.4h.9M31.3 46h.9M45.2 44.2h.9M45.2 42.3h.9"/>
<path d="M45.2 40.4h.9"/>
</g>
<path d="M7.2 9.9h282.7v190h-282.7z" fill="none" stroke="#800000" stroke-width=".23"/>
<g fill="none" stroke="#008000" stroke-width=".16">
<path d="M22.1 38.6h5.5M22.1 36.7h5.5M27.6 34.9h-1.8v13M49.9 38.6h3.7M51.7 21.9v13h-1.8M51.7 23.8h3.7v1.8M49.9 40.4h3.7M138.9 90.5v26h3.7M138.9 92.4h3.7v1.8M109.2 110.9h33.4M109.2 112.8h33.4M114.7 109v3.8"/>
<path d="M122.2 109v1.9M138.9 107.2h3.7M138.9 114.6h3.7M172.2 107.2h3.7M175.9 101.6v9.3M175.9 116.5v9.2M109.2 120.2h33.4M109.2 122h33.4M172.2 120.2h3.7M172.2 122h3.7"/>
</g>
<g fill="#008000" stroke="#008000" stroke-width=".16">
<circle cx="175.9" cy="120.2" r=".38"/>
<circle cx="175.9" cy="122" r=".38"/>
<circle cx="175.9" cy="107.2" r=".38"/>
<circle cx="138.9" cy="107.2" r=".38"/>
<circle cx="138.9" cy="114.6" r=".38"/>
<circle cx="138.9" cy="92.4" r=".38"/>
<circle cx="51.7" cy="23.8" r=".38"/>
<circle cx="122.2" cy="110.9" r=".38"/>
<circle cx="114.7" cy="112.8" r=".38"/>
</g>
<g font-size="2.7" fill="#800000">
<text x="26.6" y="12.2">1</text>
<text x="61.2" y="12.2">2</text>
<text x="95.9" y="12.2">3</text>
<text x="130.5" y="12.2">4</text>
<text x="165.2" y="12.2">5</text>
<text x="199.8" y="12.2">6</text>
<text x="234.5" y="12.2">7</text>
<text x="269.1" y="12.2">8</text>
<text x="7.8" y="32">A</text>
<text x="287.7" y="32">A</text>
<text x="7.8" y="68.9">B</text>
<text x="287.8" y="68.9">B</text>
<text x="7.8" y="105.8">C</text>
<text x="287.7" y="105.8">C</text>
<text x="7.7" y="142.7">D</text>
<text x="287.6" y="142.7">D</text>
<text x="7.9" y="179.6">E</text>
<text x="287.8" y="179.6">E</text>
<text x="26.6" y="199.4">1</text>
<text x="61.2" y="199.4">2</text>
<text x="95.9" y="199.4">3</text>
<text x="130.5" y="199.4">4</text>
<text x="165.2" y="199.4">5</text>
<text x="199.8" y="199.4">6</text>
<text x="234.5" y="199.4">7</text>
<text x="269.1" y="199.4">8</text>
</g>
<g font-size="2.6" fill="#800000">
<text x="261.2" y="185">www.microhal.org</text>
<text x="258.4" y="188.8">lis2dh12</text>
<text x="258.2" y="196.3">Sheet:</text>
<text x="268.2" y="196.2">1/1</text>
</g>
<g font-size="2.3" fill="#800000">
<text x="258.4" y="192.5">2016-01-09</text>
<text x="271.2" y="192.5">11:59</text>
</g>
<g font-size="1.8" fill="#808080">
<text x="48.9" y="19.7">+3V3</text>
<text x="56.5" y="27.2">C1</text>
<text x="30.4" y="32.5">CON1</text>
<text x="53.6" y="34.9">GND</text>
<text x="56.5" y="30.9">1u/6.3V</text>
<text x="23.9" y="51.6">GND</text>
<text x="30.4" y="49.7">MICROHAL_CONNECTOR_M_1_REDUCED</text>
<text x="136.1" y="88.3">+3V3</text>
<text x="143.7" y="95.8">C7</text>
<text x="112" y="99.4">+3V3</text>
<text x="119.4" y="99.4">+3V3</text>
<text x="143.7" y="99.5">100n</text>
<text x="173.1" y="99.4">+3V3</text>
<text x="115.7" y="107.7">4.7k</text>
<text x="115.7" y="106.1">R10</text>
<text x="123.1" y="107.7">4.7k</text>
<text x="123.1" y="106.1">R9</text>
<text x="140.7" y="103.5">GND</text>
<text x="146.3" y="105">U1</text>
<text x="177" y="112.5">C6</text>
<text x="177" y="116.2">100n</text>
<text x="174.1" y="129.4">GND</text>
</g>
<g font-size="1.6" fill="#808080">
<text x="28.8" y="34.6">1</text>
<text x="33" y="35.4">GND</text>
<text x="41.4" y="35.5">3.3V</text>
<text x="47.9" y="34.6">2</text>
<text x="28.8" y="36.5">3</text>
<text x="28.8" y="38.3">5</text>
<text x="28.8" y="40.2">7</text>
<text x="33" y="37.3">SDA</text>
<text x="33" y="39.2">SCL</text>
<text x="33" y="41">MISO</text>
<text x="40" y="39.2">GPIO1</text>
<text x="40" y="41">GPIO2</text>
<text x="42.7" y="37.3">5V</text>
<text x="47.9" y="36.5">4</text>
<text x="47.9" y="38.3">6</text>
<text x="47.9" y="40.2">8</text>
<text x="27.9" y="43.9">11</text>
<text x="27.9" y="45.8">13</text>
<text x="28.8" y="42">9</text>
<text x="33" y="42.9">MOSI</text>
<text x="33" y="44.7">SCK</text>
<text x="33" y="46.6">GPIO4</text>
<text x="40" y="44.7">GPIO3</text>
<text x="42.7" y="42.9">SS</text>
<text x="47.9" y="42">10</text>
<text x="47.9" y="43.9">12</text>
<text x="142.9" y="106.9">10</text>
<text x="148" y="107.7">VDD_IO</text>
<text x="163.8" y="107.8">VDD</text>
<text x="170.2" y="106.9">9</text>
<text x="143.7" y="110.6">1</text>
<text x="143.7" y="112.5">4</text>
<text x="148" y="111.4">SCL/SPC</text>
<text x="148" y="113.3">SDA/SDI/SDO</text>
<text x="142.9" y="119.9">12</text>
<text x="143.7" y="116.2">2</text>
<text x="143.7" y="114.3">3</text>
<text x="148" y="117">CS</text>
<text x="148" y="115.2">SDO/SA0</text>
<text x="170.2" y="119.9">5</text>
<text x="142.9" y="121.8">11</text>
<text x="148" y="120.7">INT1</text>
<text x="148" y="122.6">INT2</text>
<text x="163.7" y="122.6">GND</text>
<text x="164.1" y="120.7">RES</text>
<text x="170.2" y="121.8">6*3</text>
</g>
<g font-size="1.3" fill="#808080">
<text x="18.8" y="37.2">SDA</text>
<text x="19" y="39.1">SCL</text>
<text x="54.5" y="39.1">INT1</text>
<text x="54.5" y="40.9">INT2</text>
<text x="105.9" y="113.2">SDA</text>
<text x="106.1" y="111.4">SCL</text>
<text x="105.4" y="120.6">INT1</text>
<text x="105.4" y="122.5">INT2</text>
</g>
</svg>
